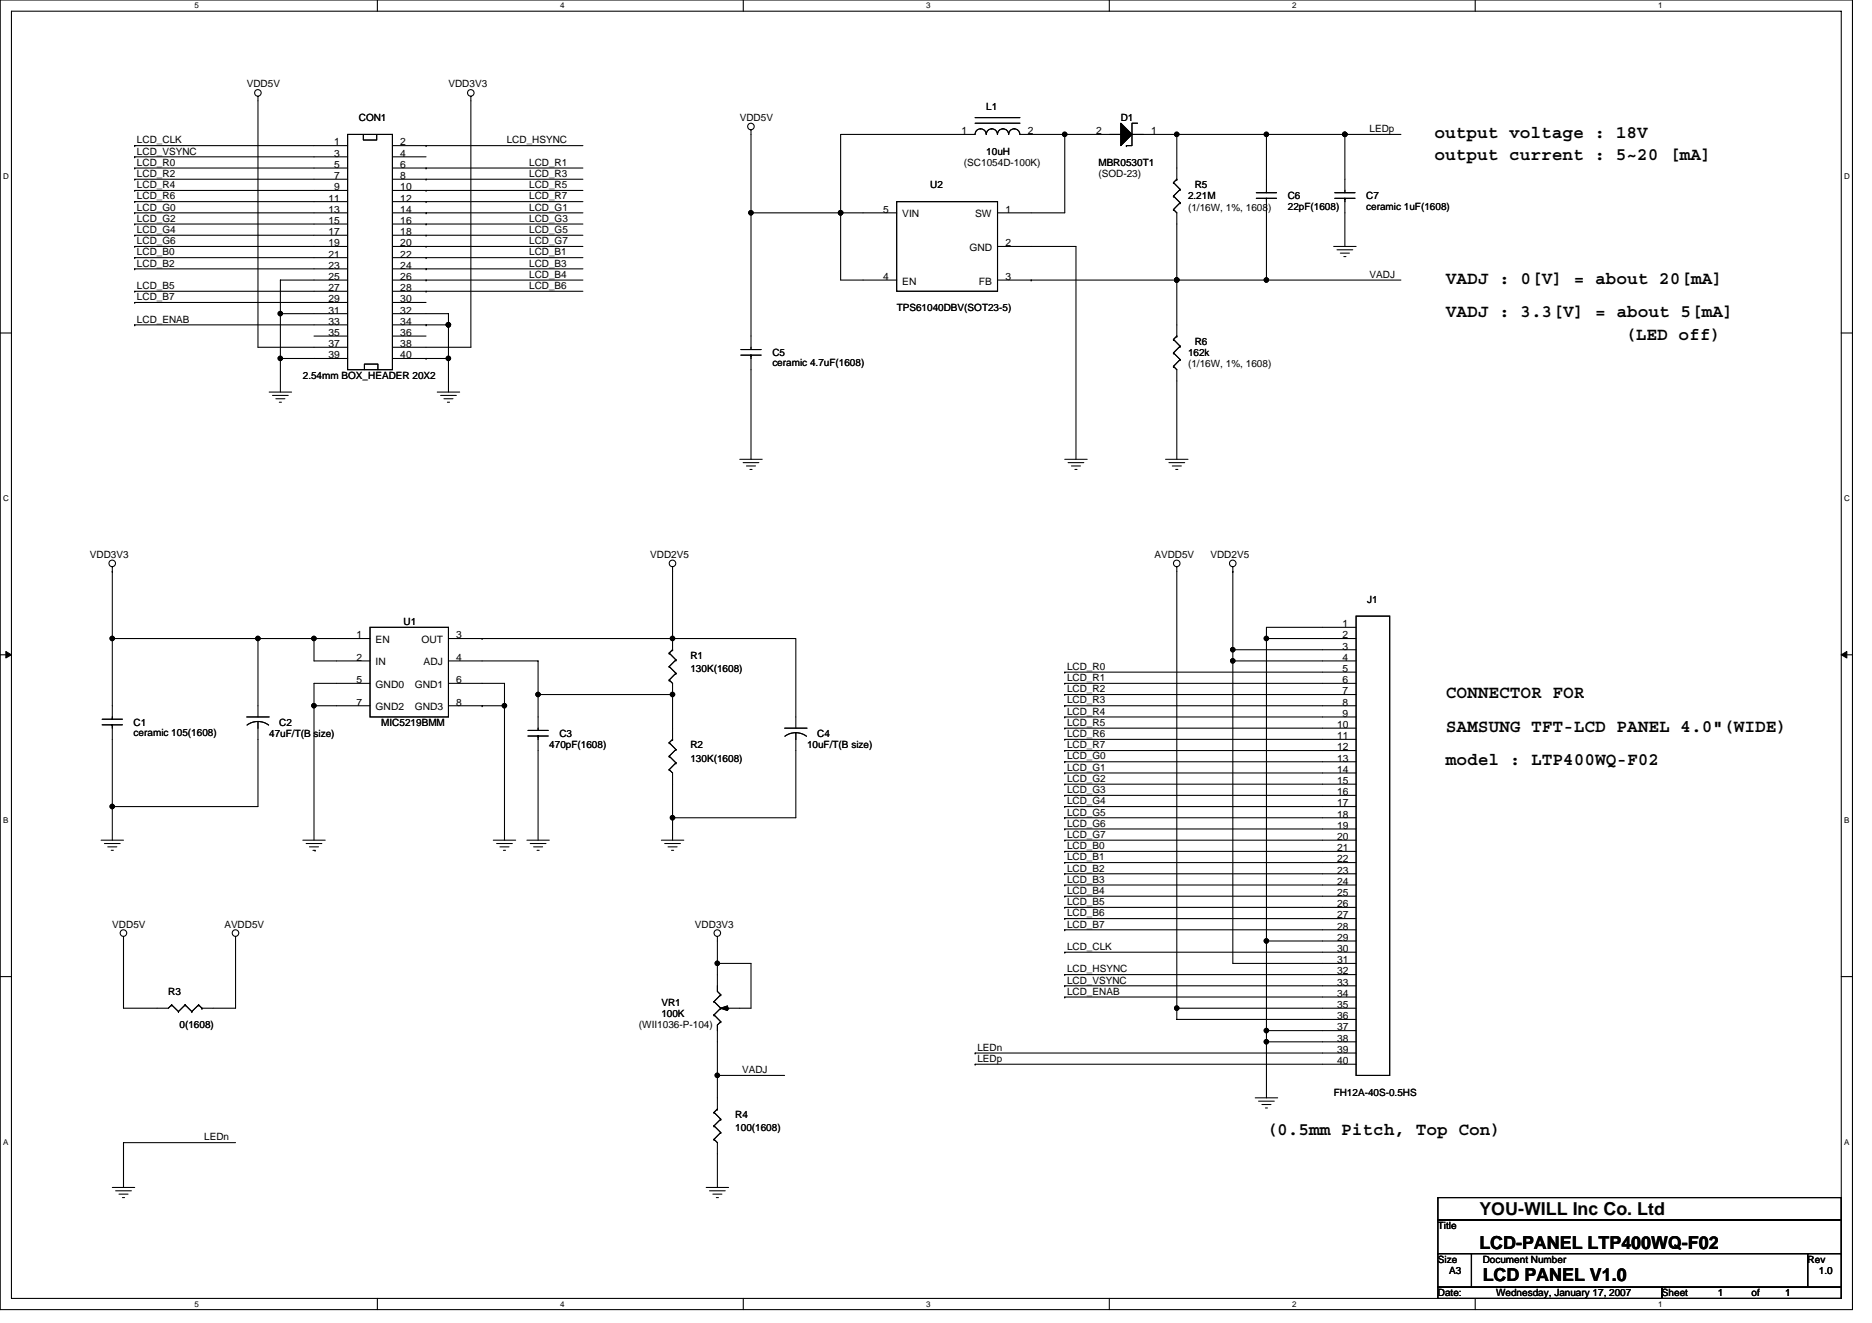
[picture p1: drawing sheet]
<svg xmlns="http://www.w3.org/2000/svg" width="297mm" height="210mm" viewBox="0 0 297 210" stroke-linecap="round" stroke-linejoin="round" font-family="sans-serif">
<path d="M0 0h293.9v207.9h-293.9zM1.8 1.8h290.4v204.3h-290.4z" fill="none" stroke="#000" stroke-width=".17"/>
<g fill="#fff">
<path d="M30.8 .2h.7v1.4h-.7z"/>
<path d="M30.8 206.3h.7v1.4h-.7z"/>
</g>
<path d="M59.9 0v1.8M59.9 206.1v1.8" fill="none" stroke="#000" stroke-width=".17"/>
<g fill="#fff">
<path d="M88.9 .2h.7v1.4h-.7z"/>
<path d="M88.9 206.3h.7v1.4h-.7z"/>
</g>
<path d="M117.9 0v1.8M117.9 206.1v1.8" fill="none" stroke="#000" stroke-width=".17"/>
<g fill="#fff">
<path d="M147 .2h.7v1.4h-.7z"/>
<path d="M147 206.3h.7v1.4h-.7z"/>
</g>
<path d="M176 0v1.8M176 206.1v1.8" fill="none" stroke="#000" stroke-width=".17"/>
<g fill="#fff">
<path d="M205 .2h.7v1.4h-.7z"/>
<path d="M205 206.3h.7v1.4h-.7z"/>
</g>
<path d="M234.1 0v1.8M234.1 206.1v1.8" fill="none" stroke="#000" stroke-width=".17"/>
<g fill="#fff">
<path d="M263.1 .2h.7v1.4h-.7z"/>
<path d="M263.1 206.3h.7v1.4h-.7z"/>
<path d="M.5 27.3h.9v1.4h-.9z"/>
<path d="M292.6 27.3h.9v1.4h-.9z"/>
<path d="M.5 78.4h.9v1.4h-.9z"/>
<path d="M292.6 78.4h.9v1.4h-.9z"/>
</g>
<path d="M0 52.9h1.8M292.2 52.9h1.7" fill="none" stroke="#000" stroke-width=".17"/>
<g fill="#fff">
<path d="M.5 129.5h.8v1.4h-.8z"/>
<path d="M292.6 129.5h.9v1.4h-.9z"/>
</g>
<path d="M0 103.9h1.8M292.2 103.9h1.7" fill="none" stroke="#000" stroke-width=".17"/>
<path d="M.9 103.4l.9 .5-.9 .5zM292.2 103.9l.8-.5v1z" fill="#000" stroke="#000" stroke-width=".16"/>
<g fill="#fff">
<path d="M.5 180.5h.8v1.4h-.8z"/>
<path d="M292.6 180.5h.9v1.4h-.9z"/>
</g>
<g fill="none" stroke="#000" stroke-width=".17">
<path d="M40.9 15.3v39.8h14.3M74.7 15.3v39.8h-12.4M154.7 19.6h7.1M154.7 18.7h7.1M180.5 19.6h-.9v3.5h-.9M21.4 39.1h.1M21.4 33.8h.1M21.4 32h.1M21.4 30.2h.1M21.4 24.9h.1M21.4 23.1h.1M21.4 26.7h.1"/>
<path d="M21.4 28.4h.1M21.4 35.6h.1M21.4 37.3h.1M21.4 23.1h33.8M21.4 39.1h33.8M21.4 33.8h33.8M21.4 32h33.8M21.4 30.2h33.8M21.4 24.9h33.8M21.4 26.7h33.8M21.4 28.4h33.8M21.4 35.6h33.8"/>
<path d="M21.4 37.3h33.8M55.2 21.3h7.1v37.4h-7.1zM57.7 21.3v.9h2.1v-.9M62.3 23.1h30.2M62.3 39.1h30.2M62.3 33.8h30.2M62.3 32h30.2M62.3 30.2h30.2M62.3 24.9h5.3M62.3 26.7h30.2M62.3 28.4h30.2M62.3 35.6h30.2"/>
<path d="M62.3 37.3h30.2M67.6 23.1h.1M67.6 26.7h.1M67.6 28.4h.1M67.6 30.2h.1M67.6 32h.1M67.6 33.8h.1M67.6 35.6h.1M67.6 37.3h.1M67.6 39.1h.1M119.2 33.8h.1M119.2 33.8v21.7"/>
<path d="M119.2 20.6v13.2M119.2 33.8h23.1M133.4 33.8v10.6h8.9M133.4 33.8h.1M142.3 32h16v14.2h-16zM154.7 21.3h-21.3v12.5M154.7 21.3a.88 .88 0 0 1 .9-.9 .88 .88 0 0 1 .9 .9 .89 .89 0 0 1 .9-.9 .89 .89 0 0 1 .9 .9 .89 .89 0 0 1 .8-.9 .89 .89 0 0 1 .9 .9M158.3 39.1h12.4v33.8M160.1 21.3a.88 .88 0 0 1 .8-.9 .88 .88 0 0 1 .9 .9M161.8 21.3h7.1M168.9 21.3h8.9M168.9 21.3h.1"/>
<path d="M168.9 21.3v12.5h-10.6M178.7 23.1h.1M179.6 21.3h7.1M186.2 33.3l.5 .5v10.6M186.2 33.3h.1M186.2 31.1h.1M186.2 29h.1M186.2 31.1l1.1 1.1M186.2 29l1.1 1.1M186.7 21.3v7.1M186.7 21.3h.1M186.7 28.4h.1"/>
<path d="M186.7 21.3h14.3M186.7 28.4l-.5 .6M187.3 32.2h.1M187.3 30.1h.1M187.3 32.2l-1.1 1.1M187.3 30.1l-1.1 1M199.3 31.5h3.3M199.3 30.6h3.3M201 31.5v12.9M201 21.3h.1M201 21.3h12.4M201 21.3v9.3"/>
<path d="M201 31.5h.1M211.6 39.1h3.6M211.8 31.5h3.2M211.8 30.6h3.2M212.1 39.6h2.5M213.4 21.3h.1M213.4 31.5v7.6M213.4 21.3v9.3M213.4 31.5h.1M213.4 21.3h8.9M21.4 46.2h.1M21.4 51.6h.1"/>
<path d="M21.4 48h.1M21.4 42.7h.1M21.4 40.9h.1M21.4 46.2h33.8M21.4 51.6h33.8M21.4 48h33.8M21.4 42.7h33.8M21.4 40.9h33.8M44.5 56.9h10.7M44.5 49.8h10.7M44.5 49.8h.1M44.5 56.9h.1"/>
<path d="M44.5 49.8v12.4M49.8 53.3h5.4M55.2 44.4h-10.7v5.4M57.8 58.7v-.9h2.2v.9M62.3 49.8h8.9v1.8M62.3 46.2h30.2M62.3 51.6h8.9M62.3 48h5.3M62.3 42.7h30.2M62.3 40.9h30.2M62.3 44.4h30.2M62.3 56.9h8.9"/>
<path d="M62.3 53.3h5.3M67.6 40.9h.1M67.6 42.7h.1M67.6 44.4h.1M67.6 46.2h.1M67.6 56.9h.1M67.6 51.6h.1M71.2 56.9v5.3M71.2 51.6h.1M71.2 51.6v5.3M117.6 56.4h3.2M117.6 55.5h3.2"/>
<path d="M119.2 56.4v16.5M119.2 56.4h.1M158.3 44.4h64M163.6 44.4h.1M186.2 58.1l.5 .6v14.2M186.2 58.1h.1M186.2 56h.1M186.2 53.9h.1M186.2 56l1.1 1.1M186.2 53.9l1.1 1M186.7 44.4v8.9M186.7 44.4h.1"/>
<path d="M186.7 53.3h.1M186.7 53.3l-.5 .6M187.3 57.1h.1M187.3 54.9h.1M187.3 57.1l-1.1 1M187.3 54.9l-1.1 1.1M201 44.4h.1M212.7 40.2h1.4M213.2 40.7h.4M42.7 62.2h3.6M43.2 62.8h2.5M43.8 63.3h1.4"/>
<path d="M44.3 63.8h.4M69.4 62.2h3.5M69.9 62.8h2.5M70.4 63.3h1.5M71 63.8h.3M117.4 72.9h3.5M117.9 73.4h2.5M118.4 74h1.5M119 74.5h.3M168.9 72.9h3.6M169.5 73.4h2.5M170 74h1.4"/>
<path d="M170.6 74.5h.3M185 72.9h3.5M185.5 73.4h2.5M186 74h1.4M186.6 74.5h.3M17.8 90.7h.1M17.8 90v.7M17.8 90.7v10.6M58.7 99.6h12.5v14.2h-12.5zM106.7 90v11.3M186.7 90v70M195.6 90.7h.1"/>
<path d="M195.6 90v.7M195.6 90.7v12.4M215.2 97.8h5.3v72.9h-5.3zM215.2 99.6h-14.2v1.7M16.2 115h3.2M16.2 114.2h3.2M17.8 101.3h23.1M17.8 115v13M17.8 101.3v12.9M17.8 115h.1M39.2 113.8h3.5M39.2 115.1a2.86 2.86 0 0 1 3.4 0"/>
<path d="M40.9 101.3h.1M40.9 101.3h8.9M40.9 114.5v13.5h-23.1M40.9 101.3v12.5M49.8 101.3v3.6h8.9M49.8 112h8.9M49.8 101.3h.1M49.8 112h.1M49.8 101.3h8.9M49.8 112v21.3M58.7 108.5h-8.9v3.5M71.2 104.9h14.2v5.3"/>
<path d="M71.2 108.5h8.8v3.5M71.2 112h8.8M71.2 101.3h35.5M76.5 101.3h.1M76.5 112h.1M80 112v21.3M83.8 116.8h3.2M83.8 115.9h3.2M85.4 110.2h.1M85.4 110.2v5.7M85.4 116.8v16.5M85.4 116.8h.1"/>
<path d="M85.4 110.2h21.3M106.2 117.9h.1M106.2 107.9h.1M106.2 105.8h.1M106.2 103.7h.1M106.2 117.9l1 1.1M106.2 107.9l.5 .6v1.7M106.2 105.8l1 1M106.2 103.7l1 1M106.7 101.3h19.6v14.3M106.7 110.2v7.1M106.7 117.3h.1"/>
<path d="M106.7 103.1h.1M106.7 117.3l-.5 .6M106.7 101.3v1.8M106.7 103.1l-.5 .6M107.2 119h.1M107.2 106.8h.1M107.2 104.7h.1M107.2 119l-1 1M107.2 106.8l-1 1.1M107.2 104.7l-1 1.1M124.5 115.6h3.6M126.3 116.3l1 .2 .7 .4"/>
<path d="M126.3 116.3l-1.1 .2-.7 .4M126.3 116.3v13.5h-19.6M168.9 106.7h.1M168.9 108.5h.1M168.9 110.2h.1M168.9 112h.1M168.9 113.8h.1M168.9 115.6h.1M168.9 117.3h.1M168.9 119.1h.1M168.9 106.7h46.3M168.9 108.5h46.3"/>
<path d="M168.9 110.2h46.3M168.9 112h46.3M168.9 113.8h46.3M168.9 115.6h46.3M168.9 117.3h46.3M168.9 119.1h46.3M195.6 103.1h19.6M195.6 104.9h19.6M195.6 104.9h.1M195.6 104.9v48h19.6M195.6 103.1v1.8M201 101.3h.1"/>
<path d="M201 101.3h14.2M201 101.3v64.1M16 133.3h3.6M16.6 133.9h2.5M17.1 134.4h1.4M17.6 135h.4M17.8 128h.1M17.8 128v5.3M48 133.3h3.6M48.6 133.9h2.5M49.1 134.4h1.4M49.7 135h.3"/>
<path d="M50 135h.1M78.3 133.3h3.5M78.8 133.9h2.5M79.3 134.4h1.5M79.9 135h.3M83.6 133.3h3.6M84.1 133.9h2.5M84.7 134.4h1.4M85.2 135h.4M104.9 133.3h3.6M105.5 133.9h2.5M106 134.4h1.4"/>
<path d="M106.2 122.2l.5 .5v7.1M106.2 122.2h.1M106.2 120h.1M106.2 120l1 1.1M106.5 135h.4M106.7 129.8h.1M106.7 129.8v3.5M107.2 121.1h.1M107.2 121.1l-1 1.1M168.9 120.9h.1M168.9 122.7h.1M168.9 124.5h.1"/>
<path d="M168.9 126.2h.1M168.9 128h.1M168.9 129.8h.1M168.9 135.1h.1M168.9 133.3h.1M168.9 131.6h.1M168.9 138.7h.1M168.9 136.9h.1M168.9 120.9h46.3M168.9 122.7h46.3M168.9 124.5h46.3M168.9 126.2h46.3"/>
<path d="M168.9 128h46.3M168.9 129.8h46.3M168.9 135.1h46.3M168.9 133.3h46.3M168.9 131.6h46.3M168.9 138.7h46.3M168.9 136.9h46.3M0 155h1.8M19.6 148.6v11.4h7.1l.5-.5M27.2 159.5h.1M27.2 159.5l1.1 1M29.4 159.5h.1"/>
<path d="M29.4 159.5l-1.1 1M29.4 159.5l1 1M31.5 159.5h.1M31.5 159.5l-1.1 1M31.5 159.5l.5 .5M37.4 148.6v11.4h-5.4M113.3 159h.1M113.3 159l1.1 1M113.8 152.9h5.4v7.1h-4M113.8 152.9h.1M113.8 148.6v4.3M113.8 152.9v4.5l.6 .5"/>
<path d="M114.4 157.9h.1M114.4 157.9l-1.1 1.1M168.9 140.5h.1M168.9 145.8h.1M168.9 144h.1M168.9 142.2h.1M168.9 151.1h.1M168.9 147.6h.1M168.9 154.7h.1M168.9 156.5h.1M168.9 158.2h.1M168.9 140.5h46.3"/>
<path d="M168.9 145.8h46.3M168.9 144h46.3M168.9 142.2h46.3M168.9 151.1h46.3M168.9 147.6h46.3M168.9 154.7h46.3M168.9 156.5h46.3M168.9 158.2h46.3M201 149.4h.1M201 149.4h14.2M292.2 155h1.7M28.3 160.5h.1"/>
<path d="M30.4 160.5h.1M32 160h.1M113.3 178.7h.1M113.3 176.6h.1M113.3 161.1h.1M113.3 178.7l1.1 1M113.3 176.6l1.1 1M113.3 161.1l1.1 1.1M113.8 170.7v5.3M113.8 170.7h.1M113.8 176h.1M113.8 170.7h10.7"/>
<path d="M113.8 176l-.5 .6M114.4 162.2l-.6 .5v8M114.4 179.7h.1M114.4 177.6h.1M114.4 160h.1M114.4 162.2h.1M114.4 179.7l-1.1 1.1M114.4 177.6l-1.1 1.1M114.4 160l-1.1 1.1M115.6 160h.1M154.7 168.9h.1M154.7 167.1h.1"/>
<path d="M154.7 168.9h60.5M154.7 167.1h60.5M186.7 160v1.8h28.5M186.7 160h.1M186.7 160h28.5M199.2 174.2h3.5M199.7 174.8h2.5M200.2 175.3h1.5M200.8 175.9h.3M201 165.4v8.8M201 163.6h.1M201 165.4h.1"/>
<path d="M201 163.6h14.2M201 165.4h14.2M17.8 188.5h3.6M18.3 189h2.5M18.9 189.5h1.4M19.4 190.1h.4M19.6 181.4h.1M19.6 181.4v7.1M19.6 181.4h17.8M112.1 188.5h3.5M112.6 189h2.5M113.1 189.5h1.5"/>
<path d="M113.3 180.8l.5 .6v7.1M113.3 180.8h.1M113.7 190.1h.3M228.2 190.1h64v3.5h-64zM228.2 193.6h64v5.4h-64zM228.2 199h5.3v5.3h-5.3zM233.5 199h53.3v5.3h-53.3zM286.8 199h5.4v5.3h-5.4zM228.2 204.3h35.5v1.8h-35.5zM263.7 204.3h28.5v1.8h-28.5z"/>
<circle cx="40.9" cy="14.7" r=".52"/>
<circle cx="74.7" cy="14.7" r=".52"/>
<circle cx="119.2" cy="20.1" r=".52"/>
<circle cx="17.8" cy="89.4" r=".52"/>
<circle cx="106.7" cy="89.4" r=".52"/>
<circle cx="186.7" cy="89.4" r=".52"/>
<circle cx="195.6" cy="89.4" r=".52"/>
<circle cx="19.6" cy="148.1" r=".52"/>
<circle cx="37.4" cy="148.1" r=".52"/>
<circle cx="113.8" cy="148.1" r=".52"/>
</g>
<g fill="#000" stroke="#000" stroke-width=".17">
<path d="M177.8 19.6l1.8 1.7-1.8 1.8z" fill-rule="evenodd"/>
<path d="M177.8 19.6l1.8 1.7-1.8 1.8z" fill-rule="evenodd"/>
<path d="M114.4 160l1-.3v.7z" fill-rule="evenodd"/>
<path d="M114.4 160l1-.3v.7z" fill-rule="evenodd"/>
<circle cx="119.2" cy="33.8" r=".35"/>
<circle cx="133.4" cy="33.8" r=".35"/>
<circle cx="168.9" cy="21.3" r=".35"/>
<circle cx="186.7" cy="21.3" r=".35"/>
<circle cx="200.9" cy="21.3" r=".35"/>
<circle cx="213.4" cy="21.3" r=".35"/>
<circle cx="44.5" cy="56.9" r=".35"/>
<circle cx="44.5" cy="49.8" r=".35"/>
<circle cx="71.1" cy="56.9" r=".35"/>
<circle cx="71.1" cy="51.5" r=".35"/>
<circle cx="186.7" cy="44.4" r=".35"/>
<circle cx="200.9" cy="44.4" r=".35"/>
<circle cx="17.8" cy="101.3" r=".35"/>
<circle cx="40.9" cy="101.3" r=".35"/>
<circle cx="49.8" cy="112" r=".35"/>
<circle cx="49.8" cy="101.3" r=".35"/>
<circle cx="80" cy="112" r=".35"/>
<circle cx="85.4" cy="110.2" r=".35"/>
<circle cx="106.7" cy="110.2" r=".35"/>
<circle cx="106.7" cy="101.3" r=".35"/>
<circle cx="195.6" cy="103.1" r=".35"/>
<circle cx="195.6" cy="104.9" r=".35"/>
<circle cx="200.9" cy="101.3" r=".35"/>
<circle cx="17.8" cy="128" r=".35"/>
<circle cx="106.7" cy="129.8" r=".35"/>
<circle cx="113.8" cy="152.9" r=".35"/>
<circle cx="200.9" cy="149.3" r=".35"/>
<circle cx="113.8" cy="170.7" r=".35"/>
<circle cx="186.7" cy="160" r=".35"/>
<circle cx="200.9" cy="163.6" r=".35"/>
<circle cx="200.9" cy="165.3" r=".35"/>
</g>
<g font-size="2.8">
<text x="227.6" y="21.9">output voltage : 18V</text>
<text x="227.6" y="25.5">output current : 5~20 [mA]</text>
<text x="229.4" y="45">VADJ : 0[V] = about 20[mA]</text>
<text x="229.4" y="50.4">VADJ : 3.3[V] = about 5[mA]</text>
<text x="257.8" y="53.9">(LED off)</text>
<text x="229.4" y="110.8">CONNECTOR FOR</text>
<text x="229.4" y="116.1">SAMSUNG TFT-LCD PANEL 4.0&quot;(WIDE)</text>
<text x="229.4" y="121.5">model : LTP400WQ-F02</text>
<text x="201" y="180.1">(0.5mm Pitch, Top Con)</text>
<text x="234.7" y="192.9">YOU-WILL Inc Co. Ltd</text>
<text x="234.7" y="198.2">LCD-PANEL LTP400WQ-F02</text>
<text x="235.3" y="203.4">LCD PANEL V1.0</text>
</g>
<g font-size="1.6">
<text x="39.2" y="13.9">VDD5V</text>
<text x="71.2" y="13.9">VDD3V3</text>
<text x="156.5" y="17.4">L1</text>
<text x="21.7" y="22.8">LCD_CLK</text>
<text x="53" y="23.1">1</text>
<text x="56.9" y="19.2">CON1</text>
<text x="63.5" y="23.1">2</text>
<text x="80.4" y="22.8">LCD_HSYNC</text>
<text x="117.4" y="19.2">VDD5V</text>
<text x="152.6" y="21.3">1</text>
<text x="163.1" y="21.3">2</text>
<text x="173.9" y="21.3">2</text>
<text x="177.8" y="19.2">D1</text>
<text x="182.6" y="21.3">1</text>
<text x="217.3" y="21">LEDp</text>
<text x="21.7" y="29.9">LCD_R4</text>
<text x="21.7" y="24.5">LCD_VSYNC</text>
<text x="21.7" y="26.3">LCD_R0</text>
<text x="21.7" y="28.1">LCD_R2</text>
<text x="53" y="24.9">3</text>
<text x="53" y="26.6">5</text>
<text x="53" y="28.4">7</text>
<text x="63.5" y="24.9">4</text>
<text x="63.5" y="26.6">6</text>
<text x="63.5" y="28.4">8</text>
<text x="84" y="26.3">LCD_R1</text>
<text x="84" y="28.1">LCD_R3</text>
<text x="84" y="29.9">LCD_R5</text>
<text x="147.6" y="29.9">U2</text>
<text x="152.9" y="26.3">(SC1054D-100K)</text>
<text x="156.5" y="24.5">10uH</text>
<text x="174.3" y="28.1">(SOD-23)</text>
<text x="174.3" y="26.3">MBR0530T1</text>
<text x="189.6" y="29.9">R5</text>
<text x="21.7" y="33.4">LCD_G0</text>
<text x="21.7" y="31.6">LCD_R6</text>
<text x="21.7" y="35.2">LCD_G2</text>
<text x="52.1" y="32">11</text>
<text x="52.1" y="33.8">13</text>
<text x="52.1" y="35.5">15</text>
<text x="53" y="30.2">9</text>
<text x="63.5" y="30.2">10</text>
<text x="63.5" y="32">12</text>
<text x="63.5" y="33.8">14</text>
<text x="63.5" y="35.5">16</text>
<text x="84" y="31.6">LCD_R7</text>
<text x="84" y="33.4">LCD_G1</text>
<text x="84" y="35.2">LCD_G3</text>
<text x="140.1" y="33.8">5</text>
<text x="143.2" y="34.5">VIN</text>
<text x="154.7" y="34.5">SW</text>
<text x="159.5" y="33.8">1</text>
<text x="188.5" y="33.4">(1/16W, 1%, 1608)</text>
<text x="188.5" y="31.6">2.21M</text>
<text x="204.3" y="31.6">C6</text>
<text x="204.3" y="33.3">22pF(1608)</text>
<text x="216.8" y="31.6">C7</text>
<text x="216.8" y="33.3">ceramic 1uF(1608)</text>
<text x="21.7" y="40.5">LCD_B0</text>
<text x="21.7" y="38.8">LCD_G6</text>
<text x="21.7" y="37">LCD_G4</text>
<text x="52.1" y="37.3">17</text>
<text x="52.1" y="39.1">19</text>
<text x="52.1" y="40.9">21</text>
<text x="63.5" y="37.3">18</text>
<text x="63.5" y="39.1">20</text>
<text x="63.5" y="40.9">22</text>
<text x="84" y="37">LCD_G5</text>
<text x="84" y="38.8">LCD_G7</text>
<text x="84" y="40.5">LCD_B1</text>
<text x="153.8" y="39.8">GND</text>
<text x="159.5" y="39.1">2</text>
<text x="21.7" y="45.9">LCD_B5</text>
<text x="21.7" y="47.6">LCD_B7</text>
<text x="21.7" y="42.3">LCD_B2</text>
<text x="52.1" y="42.7">23</text>
<text x="52.1" y="44.4">25</text>
<text x="52.1" y="46.2">27</text>
<text x="52.1" y="48">29</text>
<text x="63.5" y="42.7">24</text>
<text x="63.5" y="44.4">26</text>
<text x="63.5" y="46.2">28</text>
<text x="63.5" y="48">30</text>
<text x="84" y="42.3">LCD_B3</text>
<text x="84" y="44.1">LCD_B4</text>
<text x="84" y="45.9">LCD_B6</text>
<text x="140.1" y="44.4">4</text>
<text x="143.2" y="45.2">EN</text>
<text x="155.3" y="45.2">FB</text>
<text x="159.5" y="44.4">3</text>
<text x="217.3" y="44.1">VADJ</text>
<text x="21.7" y="51.2">LCD_ENAB</text>
<text x="52.1" y="49.8">31</text>
<text x="52.1" y="51.5">33</text>
<text x="52.1" y="53.3">35</text>
<text x="63.5" y="49.8">32</text>
<text x="63.5" y="51.5">34</text>
<text x="63.5" y="53.3">36</text>
<text x="142.3" y="49.4">TPS61040DBV(SOT23-5)</text>
<text x="52.1" y="55.1">37</text>
<text x="52.1" y="56.9">39</text>
<text x="63.5" y="55.1">38</text>
<text x="63.5" y="56.9">40</text>
<text x="122.6" y="56.5">C5</text>
<text x="122.6" y="58.1">ceramic 4.7uF(1608)</text>
<text x="188.5" y="58.3">(1/16W, 1%, 1608)</text>
<text x="188.5" y="56.5">162k</text>
<text x="189.6" y="54.8">R6</text>
<text x="48" y="60.1">2.54mm BOX_HEADER 20X2</text>
<text x="14.3" y="88.5">VDD3V3</text>
<text x="103.2" y="88.5">VDD2V5</text>
<text x="183.2" y="88.5">AVDD5V</text>
<text x="192.1" y="88.5">VDD2V5</text>
<text x="217" y="95.7">J1</text>
<text x="56.6" y="101.3">1</text>
<text x="64" y="99.2">U1</text>
<text x="72.4" y="101.3">3</text>
<text x="213" y="99.5">1</text>
<text x="213" y="101.3">2</text>
<text x="56.6" y="104.9">2</text>
<text x="59.6" y="102.1">EN</text>
<text x="59.6" y="105.6">IN</text>
<text x="66.9" y="102.1">OUT</text>
<text x="67.2" y="105.6">ADJ</text>
<text x="72.4" y="104.9">4</text>
<text x="109.6" y="104.5">R1</text>
<text x="109.6" y="106.7">130K(1608)</text>
<text x="169.3" y="106.3">LCD_R0</text>
<text x="213" y="103.1">3</text>
<text x="213" y="104.9">4</text>
<text x="213" y="106.7">5</text>
<text x="56.6" y="108.4">5</text>
<text x="56.6" y="112">7</text>
<text x="59.6" y="109.2">GND0</text>
<text x="59.6" y="112.7">GND2</text>
<text x="65.8" y="109.2">GND1</text>
<text x="65.8" y="112.7">GND3</text>
<text x="72.4" y="108.4">6</text>
<text x="72.4" y="112">8</text>
<text x="169.3" y="108.1">LCD_R1</text>
<text x="169.3" y="109.9">LCD_R2</text>
<text x="169.3" y="111.7">LCD_R3</text>
<text x="169.3" y="113.4">LCD_R4</text>
<text x="213" y="108.4">6</text>
<text x="213" y="110.2">7</text>
<text x="213" y="112">8</text>
<text x="213" y="113.8">9</text>
<text x="21.2" y="115.2">C1</text>
<text x="21.2" y="116.8">ceramic 105(1608)</text>
<text x="42.7" y="117">47uF/T(B size)</text>
<text x="44.3" y="115.2">C2</text>
<text x="60.5" y="115.2">MIC5219BMM</text>
<text x="87.2" y="118.8">470pF(1608)</text>
<text x="88.8" y="117">C3</text>
<text x="109.6" y="118.8">R2</text>
<text x="128.1" y="118.8">10uF/T(B size)</text>
<text x="129.7" y="117">C4</text>
<text x="169.3" y="115.2">LCD_R5</text>
<text x="169.3" y="117">LCD_R6</text>
<text x="169.3" y="118.8">LCD_R7</text>
<text x="212.2" y="115.5">10</text>
<text x="212.2" y="117.3">11</text>
<text x="212.2" y="119.1">12</text>
<text x="109.6" y="120.9">130K(1608)</text>
<text x="169.3" y="120.5">LCD_G0</text>
<text x="169.3" y="122.3">LCD_G1</text>
<text x="169.3" y="124.1">LCD_G2</text>
<text x="169.3" y="125.9">LCD_G3</text>
<text x="212.2" y="120.9">13</text>
<text x="212.2" y="122.7">14</text>
<text x="212.2" y="124.4">15</text>
<text x="169.3" y="127.7">LCD_G4</text>
<text x="169.3" y="129.4">LCD_G5</text>
<text x="169.3" y="131.2">LCD_G6</text>
<text x="212.2" y="126.2">16</text>
<text x="212.2" y="128">17</text>
<text x="212.2" y="129.8">18</text>
<text x="212.2" y="131.6">19</text>
<text x="169.3" y="134.8">LCD_B0</text>
<text x="169.3" y="133">LCD_G7</text>
<text x="169.3" y="136.5">LCD_B1</text>
<text x="212.2" y="133.3">20</text>
<text x="212.2" y="135.1">21</text>
<text x="212.2" y="136.9">22</text>
<text x="169.3" y="140.1">LCD_B3</text>
<text x="169.3" y="138.3">LCD_B2</text>
<text x="169.3" y="143.7">LCD_B5</text>
<text x="169.3" y="141.9">LCD_B4</text>
<text x="212.2" y="138.7">23</text>
<text x="212.2" y="140.4">24</text>
<text x="212.2" y="142.2">25</text>
<text x="212.2" y="144">26</text>
<text x="17.8" y="147.2">VDD5V</text>
<text x="35.6" y="147.2">AVDD5V</text>
<text x="110.3" y="147.2">VDD3V3</text>
<text x="169.3" y="145.4">LCD_B6</text>
<text x="169.3" y="147.2">LCD_B7</text>
<text x="212.2" y="145.8">27</text>
<text x="212.2" y="147.6">28</text>
<text x="212.2" y="149.3">29</text>
<text x="169.3" y="150.8">LCD_CLK</text>
<text x="169.3" y="154.3">LCD_HSYNC</text>
<text x="212.2" y="151.1">30</text>
<text x="212.2" y="152.9">31</text>
<text x="212.2" y="154.7">32</text>
<text x="26.7" y="157.9">R3</text>
<text x="104.9" y="159.7">VR1</text>
<text x="104.9" y="161.4">100K</text>
<text x="169.3" y="156.1">LCD_VSYNC</text>
<text x="169.3" y="157.9">LCD_ENAB</text>
<text x="212.2" y="156.4">33</text>
<text x="212.2" y="158.2">34</text>
<text x="212.2" y="160">35</text>
<text x="212.2" y="161.8">36</text>
<text x="28.5" y="163.2">0(1608)</text>
<text x="101.4" y="163.2">(WII1036-P-104)</text>
<text x="155.1" y="166.8">LEDn</text>
<text x="212.2" y="163.6">37</text>
<text x="212.2" y="165.3">38</text>
<text x="212.2" y="167.1">39</text>
<text x="117.7" y="170.3">VADJ</text>
<text x="155.1" y="168.6">LEDp</text>
<text x="211.6" y="173.9">FH12A-40S-0.5HS</text>
<text x="212.2" y="168.9">40</text>
<text x="116.7" y="177.4">R4</text>
<text x="116.7" y="179.6">100(1608)</text>
<text x="32.4" y="181">LEDn</text>
<text x="228.2" y="195.1">Title</text>
<text x="228.2" y="200.4">Size</text>
<text x="229.9" y="202.2">A3</text>
<text x="235.3" y="200.4">Document Number</text>
<text x="286.8" y="200.4">Rev</text>
<text x="288.6" y="202.2">1.0</text>
<text x="228.2" y="205.7">Date:</text>
<text x="237.4" y="205.7">Wednesday, January 17, 2007</text>
<text x="263.7" y="205.7">Sheet</text>
<text x="272.6" y="205.7">1</text>
<text x="277.9" y="205.7">of</text>
<text x="283.3" y="205.7">1</text>
</g>
<g font-size="1.3">
<text x="30.8" y="1.3">5</text>
<text x="88.9" y="1.3">4</text>
<text x="147" y="1.3">3</text>
<text x="205" y="1.3">2</text>
<text x="263.1" y="1.3">1</text>
<text x=".5" y="28.4">D</text>
<text x="292.6" y="28.4">D</text>
<text x=".5" y="79.5">C</text>
<text x="292.6" y="79.5">C</text>
<text x=".5" y="130.6">B</text>
<text x="292.6" y="130.6">B</text>
<text x=".5" y="181.7">A</text>
<text x="292.6" y="181.7">A</text>
<text x="30.8" y="207.4">5</text>
<text x="88.9" y="207.4">4</text>
<text x="147" y="207.4">3</text>
<text x="205" y="207.4">2</text>
<text x="263.1" y="207.4">1</text>
</g>
</svg>
